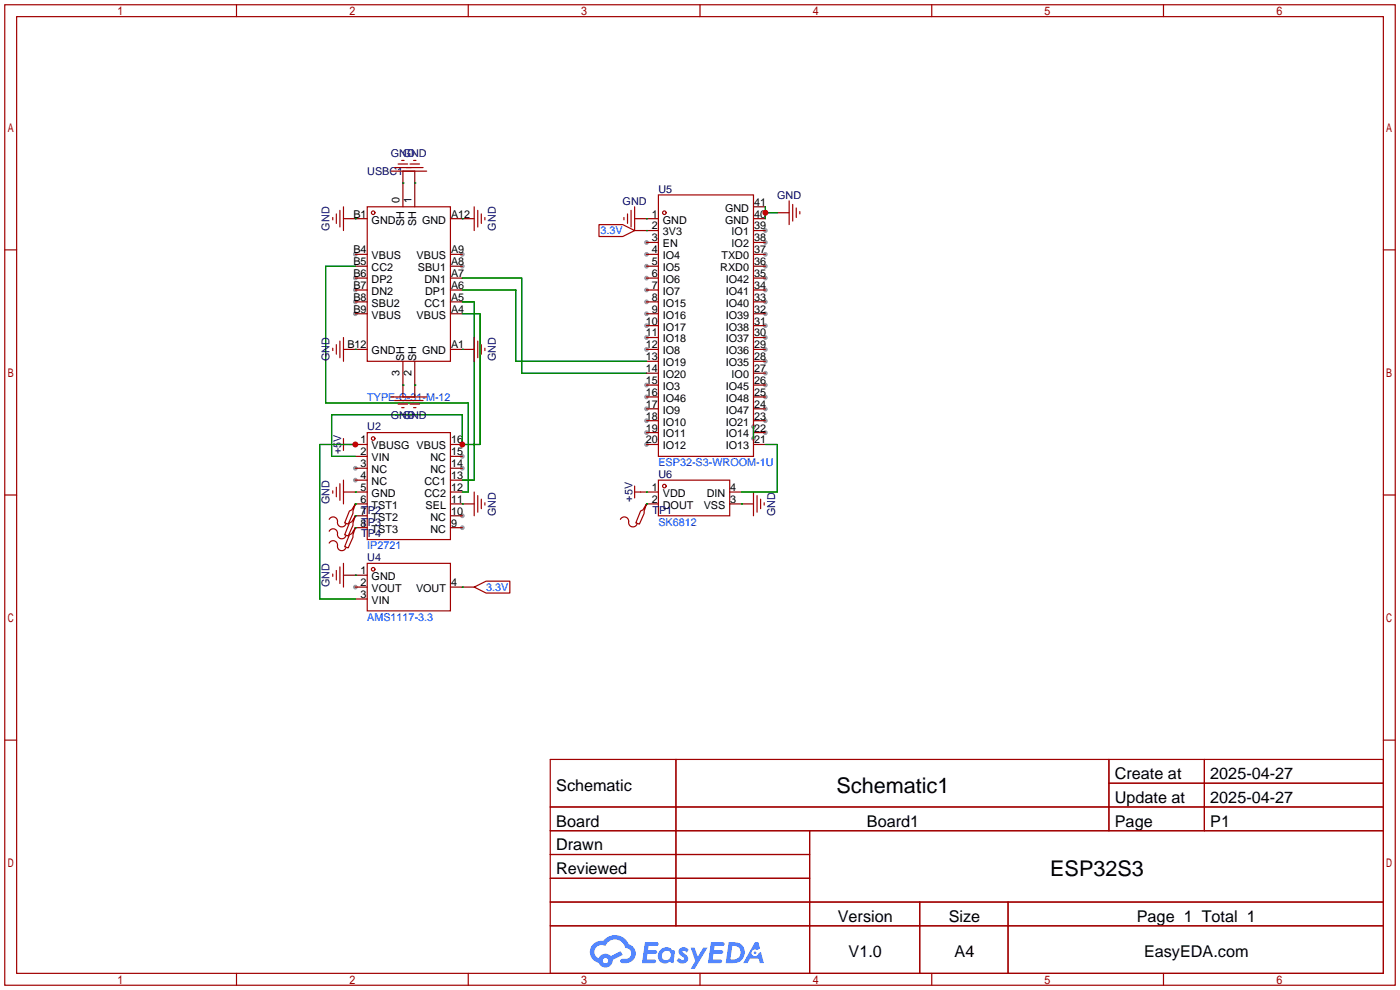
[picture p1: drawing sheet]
<svg xmlns="http://www.w3.org/2000/svg" width="299mm" height="212mm" viewBox="0 0 299 212" stroke-linecap="round" stroke-linejoin="round" font-family="sans-serif">
<g fill="#999">
<circle cx="75.9" cy="54.4" r=".51"/>
<circle cx="75.9" cy="59.4" r=".51"/>
<circle cx="75.9" cy="62" r=".51"/>
<circle cx="75.9" cy="64.5" r=".51"/>
<circle cx="75.9" cy="67.1" r=".51"/>
<circle cx="98.8" cy="56.9" r=".51"/>
<circle cx="98.8" cy="54.4" r=".51"/>
<circle cx="75.9" cy="100.1" r=".51"/>
<circle cx="75.9" cy="102.6" r=".51"/>
<circle cx="98.8" cy="112.8" r=".51"/>
<circle cx="98.8" cy="110.2" r=".51"/>
<circle cx="98.8" cy="100.1" r=".51"/>
<circle cx="98.8" cy="97.5" r=".51"/>
<circle cx="75.9" cy="125.5" r=".51"/>
<circle cx="163.6" cy="49.3" r=".51"/>
<circle cx="163.6" cy="51.8" r=".51"/>
<circle cx="163.6" cy="54.4" r=".51"/>
<circle cx="163.6" cy="56.9" r=".51"/>
<circle cx="163.6" cy="59.4" r=".51"/>
<circle cx="163.6" cy="62" r=".51"/>
<circle cx="163.6" cy="64.5" r=".51"/>
<circle cx="163.6" cy="67.1" r=".51"/>
<circle cx="163.6" cy="69.6" r=".51"/>
<circle cx="163.6" cy="72.1" r=".51"/>
<circle cx="163.6" cy="74.7" r=".51"/>
<circle cx="163.6" cy="77.2" r=".51"/>
<circle cx="163.6" cy="79.8" r=".51"/>
<circle cx="163.6" cy="82.3" r=".51"/>
<circle cx="163.6" cy="84.8" r=".51"/>
<circle cx="163.6" cy="87.4" r=".51"/>
<circle cx="163.6" cy="89.9" r=".51"/>
<circle cx="163.6" cy="92.5" r=".51"/>
<circle cx="138.2" cy="95" r=".51"/>
<circle cx="138.2" cy="92.5" r=".51"/>
<circle cx="138.2" cy="89.9" r=".51"/>
<circle cx="138.2" cy="87.4" r=".51"/>
<circle cx="138.2" cy="84.8" r=".51"/>
<circle cx="138.2" cy="82.3" r=".51"/>
<circle cx="138.2" cy="74.7" r=".51"/>
<circle cx="138.2" cy="72.1" r=".51"/>
<circle cx="138.2" cy="69.6" r=".51"/>
<circle cx="138.2" cy="67.1" r=".51"/>
<circle cx="138.2" cy="64.5" r=".51"/>
<circle cx="138.2" cy="62" r=".51"/>
<circle cx="138.2" cy="59.4" r=".51"/>
<circle cx="138.2" cy="56.9" r=".51"/>
<circle cx="138.2" cy="54.4" r=".51"/>
<circle cx="138.2" cy="51.8" r=".51"/>
<circle cx="161" cy="91.2" r=".51"/>
<circle cx="161" cy="93.7" r=".51"/>
</g>
<g fill="none" stroke="#a10000" stroke-width=".25">
<path d="M1 1h297.2v209.6h-297.2zM3.6 3.6h292.1v204.4h-292.1zM50.5 1v2.6M100.1 1v2.6M149.6 1v2.6M199.1 1v2.6M248.7 1v2.6M1 53.4h2.6M295.7 53.4h2.5M1 105.8h2.6M295.7 105.8h2.5M1 158.2h2.6"/>
<path d="M295.7 158.2h2.5M117.6 162.3h178.1v45.7h-178.1zM117.6 172.5h178.1M117.6 177.5h178.1M144.5 162.3v35.6M173 177.5v30.5M237 162.3v15.2M237 167.4h58.7M257.4 162.3v15.2M117.6 182.6h55.4M117.6 192.8h178.1M117.6 187.7h55.4"/>
<path d="M117.6 197.9h178.1M196.6 192.8v15.2M215.4 192.8v15.2M50.5 208v2.6M100.1 208v2.6M149.6 208v2.6M199.1 208v2.6M248.7 208v2.6"/>
</g>
<g fill="#5487ff">
<path d="M145.3 202.7a1.3 1.3 0 0 1 1.9 .3l-.4 .6a.54 .54 0 0 0-.9-.2l.1 .2a1.34 1.34 0 0 1 .9 1.8 1.47 1.47 0 0 1-2.3-.1l.5-.6 .8 .5a.31 .31 0 0 0 .4-.3 .31 .31 0 0 0-.3-.4 1.12 1.12 0 0 1-.7-1.8z"/>
<path d="M147.6 202.5h.9l.6 2 1.2-2h.9l-2.7 4.6h-.9l1-1.7z"/>
<path d="M137.8 201.4h1.7a1.31 1.31 0 0 1 1.2 .2 .4 .4 0 0 1-.3 .5l-1.8 .1-.1 .9h1.6a.4 .4 0 0 1 .4 .4 .4 .4 0 0 1-.5 .4h-1.6l-.2 1.2h1.4a.46 .46 0 0 1 .5 0 .46 .46 0 0 1 .1 .5l-.4 .2h-2.6z"/>
<path d="M151.9 201.4h1.7a1.32 1.32 0 0 1 1.2 .2 .39 .39 0 0 1-.3 .5l-1.8 .1-.1 .9h1.6a.4 .4 0 0 1 .4 .4 .4 .4 0 0 1-.4 .4h-1.7l-.2 1.2h1.4a.46 .46 0 0 1 .5 0 .46 .46 0 0 1 .1 .5l-.4 .2h-2.6z"/>
<path d="M161.3 201.4h.8l.3 1.3-.6 .4a.75 .75 0 0 0-1.1 .3 .75 .75 0 0 0 .5 1 .75 .75 0 0 0 .9-.7l.5-.2 .6 2.3h-.8l-.3-.9h-1.8l-.5 .9h-1z"/>
<path d="M155.7 201.4l-.6 4.4h1.5a2.27 2.27 0 0 0 2.6-2.2 2.27 2.27 0 0 0-2.7-2.2zM156.5 202.1a1.5 1.5 0 0 1 1.8 1.6 1.5 1.5 0 0 1-1.9 1.4h-.3z"/>
<path d="M141.2 203a1.6 1.6 0 0 0-.3 2.3 1.6 1.6 0 0 0 2.3 .2l.7 .3 .3-2.4-.1-.3-.5-.1a1.58 1.58 0 0 0-2.4 0zM141.8 203.5a.98 .98 0 0 1 1.6 .4 .98 .98 0 0 1-1.1 1.3 .94 .94 0 0 1-.9-.7 .94 .94 0 0 1 .4-1z"/>
<path d="M126.8 201.8a2.37 2.37 0 0 0 1.1 4 1.54 1.54 0 0 0 1.8 1 1.54 1.54 0 0 0 1.2-1.6l2.2-1.1-.5-.8-2 1a1.57 1.57 0 0 0-2.7 .5 1.5 1.5 0 0 1-.7-2.1 1.5 1.5 0 0 1 2.2-.5 2.23 2.23 0 0 1 2.3-1.4 2.23 2.23 0 0 1 2 1.8 1.16 1.16 0 0 1 1.2 1.1 1.16 1.16 0 0 1-1.1 1.2h-.7a.47 .47 0 0 0-.5 .4 .47 .47 0 0 0 .4 .5 2.17 2.17 0 0 0 2.5-.9 2.17 2.17 0 0 0-.3-2.7l-.8-.4a3.2 3.2 0 0 0-5.5-.7l-1.1 .1zM128.8 205.3a.6 .6 0 0 1 1.2 0 .6 .6 0 0 1-1.2 0z"/>
<circle cx="161.4" cy="203.6" r=".28"/>
</g>
<g fill="none" stroke="#870000" stroke-width=".25">
<path d="M86.1 36.6v7.6M88.6 36.6v7.6M73.4 46.7h5.1M75.9 54.4h2.6M75.9 56.9h2.6M75.9 59.4h2.6M96.3 46.7h5M96.3 54.4h2.5M96.3 56.9h2.5M96.3 59.4h2.5M135.6 49.3h5.1M135.6 46.7h5.1"/>
<path d="M138.2 54.4h2.5M138.2 56.9h2.5M138.2 59.4h2.5M138.2 51.8h2.5M161 49.3h2.6M161 46.7h2.6M161 54.4h2.6M161 56.9h2.6M161 59.4h2.6M161 44.2h2.6M161 51.8h2.6M166.1 45.5h2.6"/>
<path d="M73.4 74.7h5.1M75.9 62h2.6M75.9 64.5h2.6M75.9 67.1h2.6M86.1 77.2v7.6M88.6 77.2v7.6M96.3 62h2.5M96.3 64.5h2.5M96.3 67.1h2.5M96.3 74.7h5M138.2 62h2.5M138.2 64.5h2.5"/>
<path d="M138.2 67.1h2.5M138.2 74.7h2.5M138.2 69.6h2.5M138.2 72.1h2.5M138.2 77.2h2.5M138.2 79.8h2.5M161 62h2.6M161 64.5h2.6M161 67.1h2.6M161 74.7h2.6M161 69.6h2.6M161 72.1h2.6"/>
<path d="M161 77.2h2.6M161 79.8h2.6M74.7 95h3.8M75.9 97.5h2.6M96.3 95h2.5M96.3 97.5h2.5M138.2 95h2.5M138.2 82.3h2.5M138.2 84.8h2.5M138.2 87.4h2.5M138.2 89.9h2.5M138.2 92.5h2.5"/>
<path d="M161 95h2.6M161 82.3h2.6M161 84.8h2.6M161 87.4h2.6M161 89.9h2.6M161 92.5h2.6M73.4 105.2h5.1M75.9 100.1h2.6M75.9 102.6h2.6M78.5 107.7h-2.6v.2M78.5 110.2h-2.6v.3M78.5 112.8h-2.6v.2"/>
<path d="M96.3 100.1h2.5M96.3 102.6h2.5M96.3 105.2h2.5M96.3 107.7h5M96.3 110.2h2.5M96.3 112.8h2.5M136.9 105.2h3.8M140.7 107.7h-2.5v.2M156 105.2h2.5M156 107.7h5M73.4 122.9h5.1M75.9 125.5h2.6"/>
<path d="M75.9 128h2.6M96.3 125.5h5"/>
</g>
<g fill="none" stroke="#a10000" stroke-width=".25">
<path d="M83.6 36.6h7.6M84.3 35.8h6.1M85.1 35.1h2M85.9 34.3h.5M87.6 35.1h2.1M88.4 34.3h.5M71.1 46.5v.5M71.9 45.7v2.1M72.6 45v3.5M73.4 44.2v5.1M78.5 44.2h17.8v33h-17.8zM101.3 44.2v5.1"/>
<path d="M102.1 45v3.5M102.9 45.7v2.1M103.6 46.5v.5M128 48h5.1l2.5 1.3-2.5 1.2h-5.1zM133.3 46.5v.5M134.1 45.7v2.1M134.9 45v3.5M135.6 44.2v5.1M140.7 41.7h20.3v55.8h-20.3zM168.7 42.9v5.1M169.4 43.7v3.5M170.2 44.4v2.1"/>
<path d="M170.9 45.2v.5M71.1 74.4v.5M71.9 73.7v2M72.6 72.9v3.6M73.4 72.1v5.1M101.3 72.1v5.1M102.1 72.9v3.6M102.9 73.7v2M103.6 74.4v.5M73.4 93.7v2.6M73.4 95h1.3M78.5 92.5h17.8v22.8h-17.8z"/>
<path d="M83.6 84.8h7.6M84.3 85.6h6.1M85.1 86.4h2M85.9 87.1h.5M87.6 86.4h2.1M88.4 87.1h.5M70.4 111a.98 .98 0 0 1 1.2-.4 .98 .98 0 0 1 .5 1.2 .93 .93 0 0 0 .9 .8 .93 .93 0 0 0 .9-.6M70.4 113.5a.98 .98 0 0 1 1.2-.4 .98 .98 0 0 1 .5 1.3 .93 .93 0 0 0 .9 .7 .93 .93 0 0 0 .9-.5M70.4 116.1a.98 .98 0 0 1 1.2-.4 .98 .98 0 0 1 .5 1.2 .93 .93 0 0 0 .9 .8 .93 .93 0 0 0 .9-.6M71.1 104.9v.5M71.9 104.1v2.1M72.6 103.4v3.5"/>
<path d="M73.4 102.6v5.1M75.9 107.7l-.5 1.5v.5l-1 2.3-.7-.2 1-2.6 .5-.2zM75.9 110.2l-.5 1.6v.5l-1 2.3-.7-.3 1-2.5 .5-.3zM75.9 112.8l-.5 1.5v.5l-1 2.3-.7-.3 1-2.5 .5-.3zM101.3 105.2v5M102.1 105.9v3.6M102.9 106.7v2M103.6 107.4v.5M132.6 111a.98 .98 0 0 1 1.3-.4 .98 .98 0 0 1 .5 1.2 .93 .93 0 0 0 .8 .8 .93 .93 0 0 0 .9-.6M135.6 103.9v2.5M135.6 105.2h1.3M138.2 107.7l-.5 1.5v.5l-1 2.3-.8-.2 1-2.6 .5-.2z"/>
<path d="M140.7 102.6h15.3v7.6h-15.3zM161 105.2v5M161.8 105.9v3.6M162.6 106.7v2M163.3 107.4v.5M71.1 122.7v.5M71.9 121.9v2.1M72.6 121.2v3.5M73.4 120.4v5.1M78.5 120.4h17.8v10.2h-17.8zM101.3 125.5l2.6-1.3h5.1v2.5h-5.1z"/>
<circle cx="79.8" cy="45.5" r=".38"/>
<circle cx="142" cy="45.5" r=".38"/>
<circle cx="79.8" cy="93.7" r=".38"/>
<circle cx="142" cy="103.9" r=".38"/>
<circle cx="79.8" cy="121.7" r=".38"/>
</g>
<g fill="none" stroke="#008700" stroke-width=".25">
<path d="M86.1 39.1h.1M88.6 39.1h.1M75.9 46.7h.1M75.9 56.9h-6.3v29.2h30.5v19.1h-1.3M98.8 46.7h.1M98.8 59.4h12.7v20.4h26.7M138.2 49.3h.1M138.2 46.7h.1M163.6 44.2v2.5M163.6 45.5h2.5M75.9 74.7h.1M98.8 74.7h.1"/>
<path d="M98.8 64.5h2.5v38.1h-2.5M98.8 67.1h3.8v27.9h-3.8v-6.4h-27.9v8.9h5M98.8 62h11.4v15.2h28M75.9 95h-7.6v33h7.6M86.1 82.3h.1M88.6 82.3h.1M161 91.2v2.5M163.6 95h2.5v10.2h-7.6M75.9 105.2h.1M75.9 107.7h.1M75.9 110.2h.1M75.9 112.8h.1"/>
<path d="M98.8 107.7h.1M138.2 105.2h.1M138.2 107.7h.1M158.5 107.7h.1M75.9 122.9h.1M98.8 125.5h.1"/>
</g>
<g fill="#c00">
<circle cx="98.8" cy="95" r=".63"/>
<circle cx="75.9" cy="95" r=".63"/>
<circle cx="163.6" cy="45.5" r=".63"/>
</g>
<g font-size="4.6">
<text x="178.8" y="169.4">Schematic1</text>
<text x="224.5" y="187.2">ESP32S3</text>
</g>
<g font-size="3.5">
<text x="238.3" y="166.5">Create at</text>
<text x="258.7" y="166.5">2025-04-27</text>
<text x="118.9" y="169.1">Schematic</text>
<text x="238.3" y="171.6">Update at</text>
<text x="258.7" y="171.6">2025-04-27</text>
<text x="118.9" y="176.7">Board</text>
<text x="185.3" y="176.7">Board1</text>
<text x="238.3" y="176.7">Page</text>
<text x="258.7" y="176.7">P1</text>
<text x="118.9" y="181.8">Drawn</text>
<text x="118.9" y="186.8">Reviewed</text>
<text x="179.1" y="197">Version</text>
<text x="202.8" y="197">Size</text>
<text x="243" y="197">Page 1 Total 1</text>
<text x="181.4" y="204.6">V1.0</text>
<text x="204" y="204.6">A4</text>
<text x="244.5" y="204.6">EasyEDA.com</text>
</g>
<g font-size="2.3" fill="#000080">
<text x="83.5" y="33.6">GND</text>
<text x="86.1" y="33.6">GND</text>
<text x="78.5" y="37.4">USBC1</text>
<text x="140.7" y="41.2">U5</text>
<text x="133.1" y="43.7">GND</text>
<text x="166.1" y="42.5">GND</text>
<text x="70.4" y="49.3" transform="rotate(-90 70.4 49.3)">GND</text>
<text x="106" y="49.3" transform="rotate(-90 106 49.3)">GND</text>
<text x="70.4" y="77.2" transform="rotate(-90 70.4 77.2)">GND</text>
<text x="106" y="77.2" transform="rotate(-90 106 77.2)">GND</text>
<text x="83.5" y="89.5">GND</text>
<text x="86.1" y="89.5">GND</text>
<text x="78.5" y="92">U2</text>
<text x="72.9" y="97.1" transform="rotate(-90 72.9 97.1)">+5V</text>
<text x="70.4" y="107.7" transform="rotate(-90 70.4 107.7)">GND</text>
<text x="135.2" y="107.2" transform="rotate(-90 135.2 107.2)">+5V</text>
<text x="140.7" y="102.2">U6</text>
<text x="77.2" y="109.8">TP2</text>
<text x="77.2" y="112.3">TP3</text>
<text x="106" y="110.3" transform="rotate(-90 106 110.3)">GND</text>
<text x="139.4" y="109.8">TP1</text>
<text x="165.7" y="110.3" transform="rotate(-90 165.7 110.3)">GND</text>
<text x="77.2" y="114.9">TP4</text>
<text x="78.5" y="119.9">U4</text>
<text x="70.4" y="125.5" transform="rotate(-90 70.4 125.5)">GND</text>
</g>
<g font-size="2.3">
<text x="75.5" y="46.5">B1</text>
<text x="79.4" y="47.8">GND</text>
<text x="85.4" y="43.4" transform="rotate(-90 85.4 43.4)">0</text>
<text x="87.9" y="43.4" transform="rotate(-90 87.9 43.4)">1</text>
<text x="90.2" y="47.8">GND</text>
<text x="96.4" y="46.5">A12</text>
<text x="139.3" y="46.5">1</text>
<text x="141.7" y="47.8">GND</text>
<text x="155" y="45.2">GND</text>
<text x="155" y="47.8">GND</text>
<text x="161.2" y="44">41</text>
<text x="161.2" y="46.5">40</text>
<text x="86.4" y="48.4" transform="rotate(-90 86.4 48.4)">SH</text>
<text x="88.9" y="48.4" transform="rotate(-90 88.9 48.4)">SH</text>
<text x="139.3" y="51.6">3</text>
<text x="139.3" y="49">2</text>
<text x="141.7" y="52.9">EN</text>
<text x="141.7" y="50.3">3V3</text>
<text x="156.4" y="50.3">IO1</text>
<text x="156.4" y="52.9">IO2</text>
<text x="161.2" y="49">39</text>
<text x="161.2" y="51.6">38</text>
<text x="75.5" y="54.1">B4</text>
<text x="75.5" y="56.7">B5</text>
<text x="75.5" y="59.2">B6</text>
<text x="79.4" y="55.4">VBUS</text>
<text x="79.4" y="57.9">CC2</text>
<text x="89" y="55.4">VBUS</text>
<text x="89.3" y="57.9">SBU1</text>
<text x="96.4" y="59.2">A7</text>
<text x="96.4" y="56.7">A8</text>
<text x="96.4" y="54.1">A9</text>
<text x="139.3" y="59.2">6</text>
<text x="139.3" y="56.7">5</text>
<text x="139.3" y="54.1">4</text>
<text x="141.7" y="57.9">IO5</text>
<text x="141.7" y="55.4">IO4</text>
<text x="153.9" y="57.9">RXD0</text>
<text x="154.2" y="55.4">TXD0</text>
<text x="161.2" y="54.1">37</text>
<text x="161.2" y="56.7">36</text>
<text x="161.2" y="59.2">35</text>
<text x="75.5" y="61.7">B7</text>
<text x="75.5" y="64.3">B8</text>
<text x="79.4" y="60.5">DP2</text>
<text x="79.4" y="63">DN2</text>
<text x="79.4" y="65.6">SBU2</text>
<text x="90.7" y="65.6">CC1</text>
<text x="90.7" y="60.5">DN1</text>
<text x="90.8" y="63">DP1</text>
<text x="96.4" y="64.3">A5</text>
<text x="96.4" y="61.7">A6</text>
<text x="139.3" y="64.3">8</text>
<text x="139.3" y="61.7">7</text>
<text x="141.7" y="65.6">IO15</text>
<text x="141.7" y="63">IO7</text>
<text x="141.7" y="60.5">IO6</text>
<text x="155.1" y="60.5">IO42</text>
<text x="155.1" y="63">IO41</text>
<text x="155.1" y="65.6">IO40</text>
<text x="161.2" y="61.7">34</text>
<text x="161.2" y="64.3">33</text>
<text x="75.5" y="66.8">B9</text>
<text x="79.4" y="68.1">VBUS</text>
<text x="89" y="68.1">VBUS</text>
<text x="96.4" y="66.8">A4</text>
<text x="138" y="71.9">11</text>
<text x="138" y="69.4">10</text>
<text x="139.3" y="66.8">9</text>
<text x="141.7" y="70.6">IO17</text>
<text x="141.7" y="68.1">IO16</text>
<text x="155.1" y="68.1">IO39</text>
<text x="155.1" y="70.6">IO38</text>
<text x="161.2" y="66.8">32</text>
<text x="161.2" y="69.4">31</text>
<text x="161.2" y="71.9">30</text>
<text x="74.3" y="74.4">B12</text>
<text x="79.4" y="75.7">GND</text>
<text x="86.4" y="77.2" transform="rotate(-90 86.4 77.2)">SH</text>
<text x="88.9" y="77.2" transform="rotate(-90 88.9 77.2)">SH</text>
<text x="90.2" y="75.7">GND</text>
<text x="96.4" y="74.4">A1</text>
<text x="138" y="77">13</text>
<text x="138" y="74.4">12</text>
<text x="141.7" y="75.7">IO8</text>
<text x="141.7" y="73.2">IO18</text>
<text x="155.1" y="73.2">IO37</text>
<text x="155.1" y="75.7">IO36</text>
<text x="161.2" y="74.4">29</text>
<text x="161.2" y="77">28</text>
<text x="85.4" y="80.3" transform="rotate(-90 85.4 80.3)">3</text>
<text x="87.9" y="80.3" transform="rotate(-90 87.9 80.3)">2</text>
<text x="138" y="82.1">15</text>
<text x="138" y="79.5">14</text>
<text x="141.7" y="83.3">IO3</text>
<text x="141.7" y="80.8">IO20</text>
<text x="141.7" y="78.3">IO19</text>
<text x="155.1" y="78.3">IO35</text>
<text x="155.1" y="83.3">IO45</text>
<text x="156.4" y="80.8">IO0</text>
<text x="161.2" y="79.5">27</text>
<text x="161.2" y="82.1">26</text>
<text x="138" y="89.7">18</text>
<text x="138" y="87.1">17</text>
<text x="138" y="84.6">16</text>
<text x="141.7" y="88.4">IO9</text>
<text x="141.7" y="85.9">IO46</text>
<text x="155.1" y="85.9">IO48</text>
<text x="155.1" y="88.4">IO47</text>
<text x="161.2" y="84.6">25</text>
<text x="161.2" y="87.1">24</text>
<text x="161.2" y="89.7">23</text>
<text x="77.1" y="94.8">1</text>
<text x="96.4" y="94.8">16</text>
<text x="138" y="94.8">20</text>
<text x="138" y="92.2">19</text>
<text x="141.7" y="93.5">IO11</text>
<text x="141.7" y="91">IO10</text>
<text x="155.1" y="91">IO21</text>
<text x="155.1" y="93.5">IO14</text>
<text x="161.2" y="92.2">22</text>
<text x="161.2" y="94.8">21</text>
<text x="77.1" y="97.3">2</text>
<text x="77.1" y="99.8">3</text>
<text x="79.4" y="96">VBUSG VBUS</text>
<text x="79.4" y="98.6">VIN</text>
<text x="79.4" y="101.1">NC</text>
<text x="92" y="101.1">NC</text>
<text x="92" y="98.6">NC</text>
<text x="96.4" y="99.8">14</text>
<text x="96.4" y="97.3">15</text>
<text x="141.7" y="96">IO12</text>
<text x="155.1" y="96">IO13</text>
<text x="77.1" y="102.4">4</text>
<text x="77.1" y="104.9">5</text>
<text x="77.1" y="107.5">6</text>
<text x="79.4" y="103.7">NC</text>
<text x="79.4" y="106.2">GND</text>
<text x="90.7" y="106.2">CC2</text>
<text x="90.7" y="103.7">CC1</text>
<text x="96.4" y="107.5">11</text>
<text x="96.4" y="104.9">12</text>
<text x="96.4" y="102.4">13</text>
<text x="139.3" y="104.9">1</text>
<text x="139.3" y="107.5">2</text>
<text x="141.7" y="106.2">VDD</text>
<text x="151" y="106.2">DIN</text>
<text x="156.1" y="107.5">3</text>
<text x="156.1" y="104.9">4</text>
<text x="77.1" y="110">7</text>
<text x="77.1" y="112.5">8</text>
<text x="79.4" y="108.7">TST1</text>
<text x="79.4" y="111.3">TST2</text>
<text x="79.4" y="113.8">TST3</text>
<text x="91" y="108.7">SEL</text>
<text x="92" y="113.8">NC</text>
<text x="92" y="111.3">NC</text>
<text x="96.4" y="112.5">9</text>
<text x="96.4" y="110">10</text>
<text x="141.7" y="108.7">DOUT</text>
<text x="150.4" y="108.7">VSS</text>
<text x="77.1" y="122.7">1</text>
<text x="77.1" y="125.2">2</text>
<text x="79.4" y="124">GND</text>
<text x="96.4" y="125.2">4</text>
<text x="77.1" y="127.8">3</text>
<text x="79.4" y="126.5">VOUT</text>
<text x="79.4" y="129.1">VIN</text>
<text x="88.9" y="126.5">VOUT</text>
</g>
<g font-size="2.3" fill="#00f">
<text x="128.3" y="50.1">3.3V</text>
<text x="78.5" y="85.6">TYPE-C-31-M-12</text>
<text x="140.7" y="99.6">ESP32-S3-WROOM-1U</text>
<text x="140.7" y="112.3">SK6812</text>
<text x="78.5" y="117.4">IP2721</text>
<text x="103.9" y="126.3">3.3V</text>
<text x="78.5" y="132.6">AMS1117-3.3</text>
</g>
</svg>
